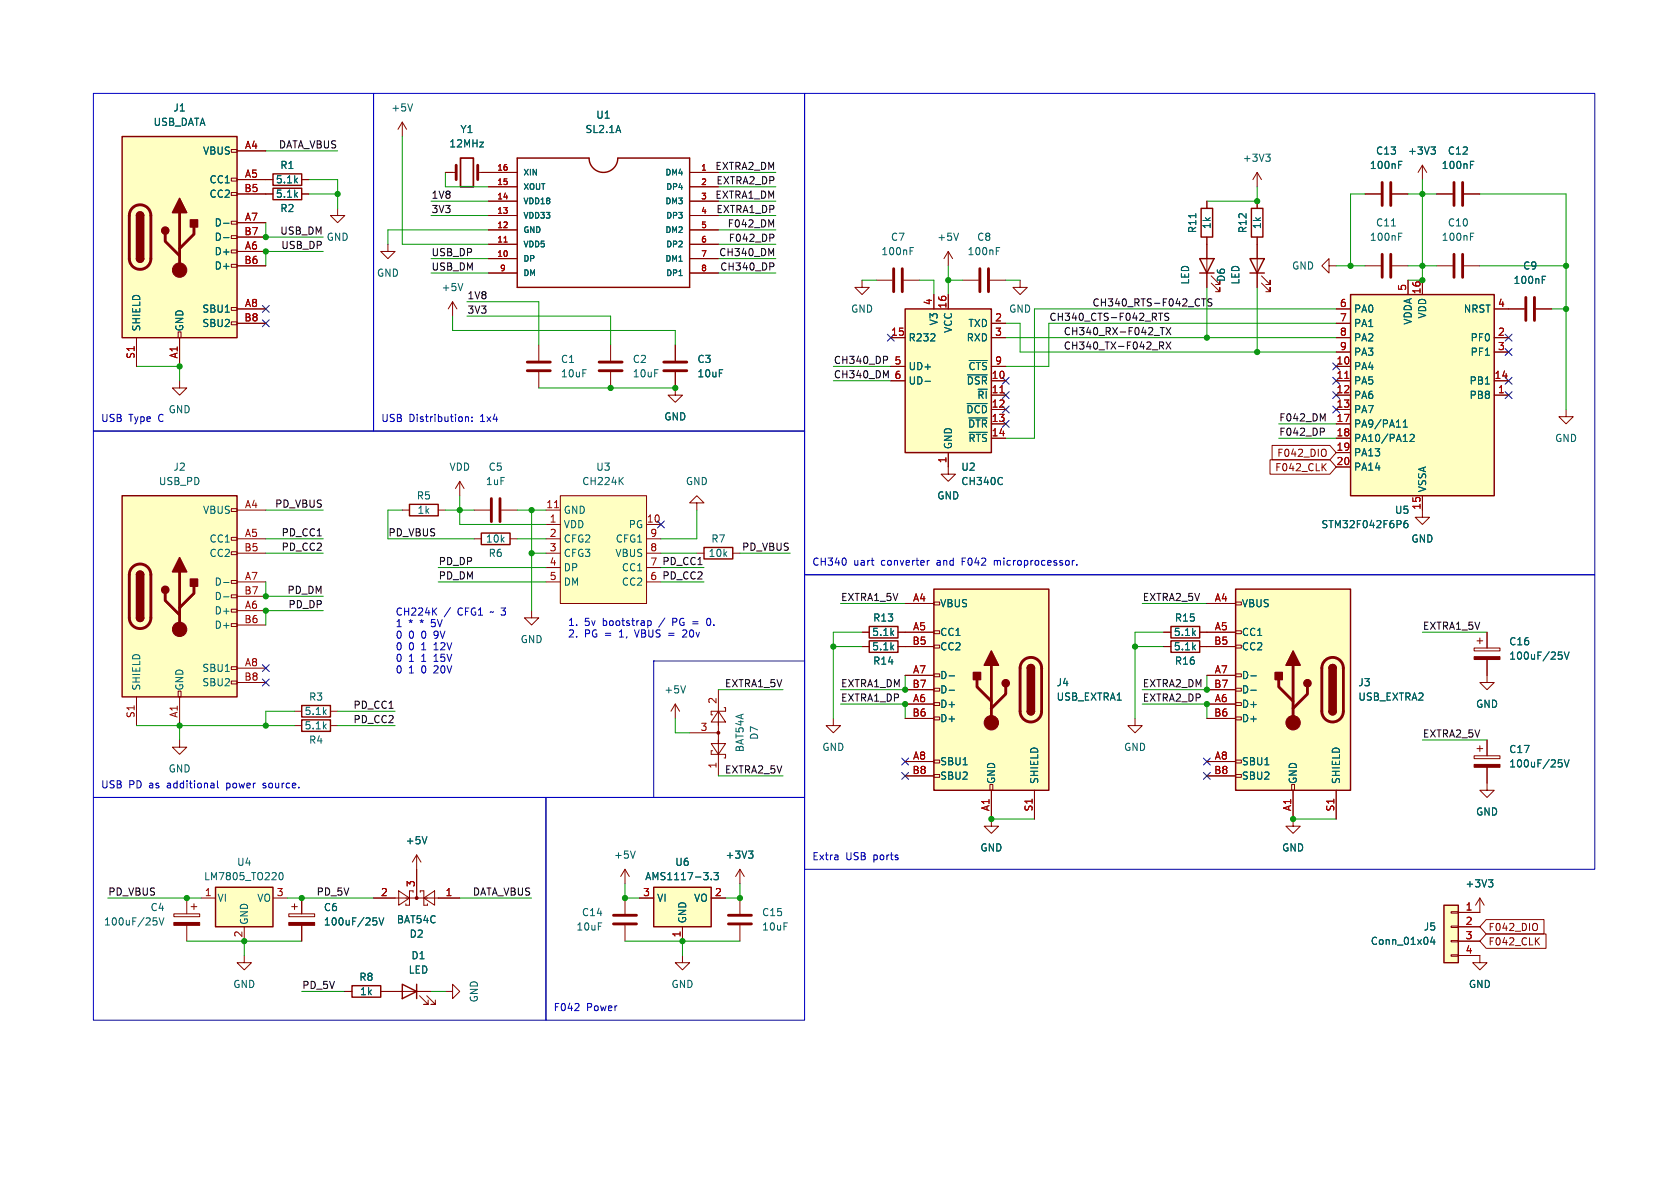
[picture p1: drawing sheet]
<svg xmlns="http://www.w3.org/2000/svg" width="297mm" height="210mm" viewBox="0 0 297 210" stroke-linecap="round" stroke-linejoin="round" font-family="sans-serif">
<g fill="none" stroke="#840000" stroke-width=".18">
<path d="M40.9 39.1h1v.5h-1zM40.9 34h1v.5h-1zM40.9 31.5h1v.5h-1zM40.9 26.4h1v.5h-1zM41.9 31.8h6.4M41.9 26.7h5.1M41.9 39.4h5.1M41.9 34.3h6.4M53.3 31.8h1.3M53.3 34.3h1.3M59.7 36.8v1.3h1.3l-1.3 1.3-1.3-1.3h1.3M71.1 21.6l-.7 1.3"/>
<path d="M71.1 21.6v2.5M71.1 21.6l.8 1.3M78.7 30.5h1.9M84.5 30.5h6.9M86.4 38.1h5M86.4 35.6h5M86.4 33h5M121.9 30.5h5.1M121.9 38.1h5.1M121.9 35.6h5.1M121.9 33h5.1M213.4 35.6v1.2"/>
<path d="M222.2 30.5l.8 1.3M222.2 30.5v2.5M222.2 35.6v1.2M222.2 30.5l-.7 1.3M241.3 34.3h2.8M246.1 34.3h2.8M251.5 29.2v2.6M251.5 29.2l.7 1.3M251.5 29.2l-.8 1.3M254 34.3h2.8M258.8 34.3h2.8M24.1 59.7v5.1"/>
<path d="M31.5 58.7h.5v1h-.5zM31.7 59.7v5.1M40.9 56.9h1v.5h-1zM40.9 54.4h1v.5h-1zM40.9 46.7h1v.5h-1zM40.9 44.2h1v.5h-1zM40.9 41.7h1v.5h-1zM41.9 47h5.1M41.9 54.6h5.1M41.9 44.5h5.1M41.9 41.9h5.1M41.9 57.2h5.1"/>
<path d="M68.6 43.2v1.3h1.2l-1.2 1.2-1.3-1.2h1.3M80 53.3l-.8 1.3M80 53.3v2.6M80 53.3l.8 1.3M86.4 45.7h5M86.4 43.2h5M86.4 40.6h5M86.4 48.3h5M121.9 45.7h5.1M121.9 43.2h5.1M121.9 40.6h5.1M121.9 48.3h5.1"/>
<path d="M152.4 49.5v1.3h1.3l-1.3 1.3-1.3-1.3h1.3M154.9 49.5h2.8M157.5 59.7h2.5M159.8 49.5h2.8M165.1 52.1v2.5M167.6 44.5l-.7 1.2M167.6 44.5v2.5M167.6 52.1v2.5M167.6 44.5l.8 1.2M170.2 49.5h2.8M175 49.5h2.8M175.3 57.2h2.5"/>
<path d="M175.3 59.7h2.5M180.3 49.5v1.3h-1.2l1.2 1.3 1.3-1.3h-1.3M213.4 41.9v8.9M214.1 50l1.5 1.6v-.8v.8h-.7M214.1 48.8l1.5 1.5v-.8v.8h-.7M222.2 41.9v8.9M223 50l1.5 1.6v-.8v.8h-.7M223 48.8l1.5 1.5v-.8v.8h-.7M234.9 47v-1.3l-1.2 1.3 1.2 1.3v-1.3h1.3M236.2 54.6h2.6M236.2 57.2h2.6M236.2 59.7h2.6"/>
<path d="M241.3 47h2.8M246.1 47h2.8M248.9 49.5v2.6M251.5 49.5v2.6M254 47h2.8M258.8 47h2.8M264.2 54.6h5.3M264.2 59.7h2.5M271.5 54.6h2.8M31.7 67.3v1.3h1.3l-1.3 1.3-1.2-1.3h1.2M95.2 61v2.8M95.2 65.8v2.8"/>
<path d="M107.9 61v2.8M107.9 65.8v2.8M119.4 65.8v4.1h1.2l-1.2 1.2-1.3-1.2h1.3M119.4 61v2.8M157.5 64.8h2.5M157.5 67.3h2.5M175.3 69.9h2.5M175.3 64.8h2.5M175.3 67.3h2.5M175.3 72.4h2.5M175.3 74.9h2.5M175.3 77.5h2.5"/>
<path d="M224.9 78.7h10.2l1.1 1.3-1.1 1.3h-10.2zM234.4 79.6v.9M236.2 69.9h2.6M236.2 64.8h2.6M236.2 67.3h2.6M236.2 72.4h2.6M236.2 74.9h2.6M236.2 77.5h2.6M236.2 62.2h2.6M264.2 69.9h2.5M264.2 67.3h2.5M264.2 62.2h2.5"/>
<path d="M276.9 72.4v1.3h1.2l-1.2 1.2-1.3-1.2h1.3M40.9 97.5h1v.5h-1zM40.9 95h1v.5h-1zM40.9 89.9h1v.5h-1zM41.9 97.8h5.1M41.9 90.2h5.1M41.9 95.3h5.1M71.1 90.2h1.3M77.5 90.2h1.2M81.3 85.1l-.8 1.3M81.3 85.1v2.5M81.3 85.1l.7 1.3"/>
<path d="M83.8 90.2h2.8M83.8 95.3h1.3M88.6 90.2h2.8M90.2 95.3h1.2M96.5 97.8h2.6M96.5 90.2h2.6M96.5 92.7h2.6M96.5 95.3h2.6M99.1 87.6h15.2v19.1h-15.2zM114.3 97.8h2.5M114.3 92.7h2.5M114.3 95.3h2.5"/>
<path d="M123.2 88.9h1.3l-1.3-1.3-1.3 1.3h1.3v1.3M123.2 97.8h1.3M129.5 97.8h1.3M167.6 80v3.8h1.3l-1.3 1.3-1.2-1.3h1.2M224.5 81.3h10.6l1.1 1.3-1.1 1.2h-10.6zM233.9 82.5l.5 .7M234.4 82l-.7 .7M236.2 80h2.6M236.2 82.6h2.6M251.5 87.6v3.8h-1.3l1.3 1.3 1.2-1.3h-1.2M40.9 117.9h1v.5h-1zM40.9 110.2h1v.5h-1z"/>
<path d="M40.9 107.7h1v.5h-1zM40.9 105.2h1v.5h-1zM40.9 102.6h1v.5h-1zM41.9 102.9h5.1M41.9 108h5.1M41.9 118.1h5.1M41.9 110.5h5.1M41.9 105.4h5.1M94 108v1.2h-1.3l1.3 1.3 1.2-1.3h-1.2M96.5 100.3h2.6M96.5 102.9h2.6M114.3 100.3h2.5"/>
<path d="M114.3 102.9h2.5M152.4 111.8h1.3M152.4 114.3h1.3M158.7 111.8h6.4M158.7 114.3h6.4M160 106.7h5.1M160 119.4h5.1M165.1 119.1h1v.5h-1zM165.1 114h1v.6h-1zM165.1 111.5h1v.5h-1zM165.1 106.4h1v.5h-1zM205.7 111.8h1.3"/>
<path d="M205.7 114.3h1.3M212.1 111.8h6.3M212.1 114.3h6.3M213.4 106.7h5M213.4 119.4h5M218.4 119.1h1.1v.5h-1.1zM218.4 114h1.1v.6h-1.1zM218.4 111.5h1.1v.5h-1.1zM218.4 106.4h1.1v.5h-1.1zM260.6 114.6h4.6v.5h-4.6zM261.1 113.3h1M261.6 112.8v1"/>
<path d="M262.9 116.6v4.1h-1.3l1.3 1.2 1.3-1.2h-1.3M262.9 111.8v2.8M24.1 123.2v5.1M31.5 122.2h.5v1h-.5zM31.7 130.8v1.3h1.3l-1.3 1.3-1.2-1.3h1.2M31.7 123.2v5.1M40.9 120.4h1v.5h-1zM41.9 120.7h5.1M52.1 125.7h1.2M52.1 128.3h1.2M58.4 125.7h1.3M58.4 128.3h1.3"/>
<path d="M119.4 124.5v2.5M119.4 124.5l-.8 1.2M119.4 124.5l.7 1.2M121.9 129.5h5.1M125.7 131.4h2.6l-1.3 2zM126 132.7h-.3v.7h2.6v.6h-.3M127 125.7l1.3 1.9h-2.6zM127 121.9v15.3M128 125.1h.3v.6h-2.6v.7h.3M147.3 127v1.3h-1.3l1.3 1.2 1.3-1.2h-1.3M160 124.5h5.1M160 134.6h5.1"/>
<path d="M160 127h5.1M160 121.9h5.1M160 137.2h5.1M165.1 136.9h1v.5h-1zM165.1 134.4h1v.5h-1zM165.1 126.7h1v.6h-1zM165.1 124.2h1v.5h-1zM165.1 121.7h1v.5h-1zM175 138.7h.5v1h-.5zM175.3 139.7v6.4h1.2l-1.2 1.2-1.3-1.2h1.3M182.9 139.7v5.1M200.7 127v1.3h-1.3l1.3 1.2 1.2-1.2h-1.2"/>
<path d="M213.4 124.5h5M213.4 134.6h5M213.4 127h5M213.4 121.9h5M213.4 137.2h5M218.4 136.9h1.1v.5h-1.1zM218.4 134.4h1.1v.5h-1.1zM218.4 126.7h1.1v.6h-1.1zM218.4 124.2h1.1v.5h-1.1zM218.4 121.7h1.1v.5h-1.1zM228.3 138.7h.6v1h-.6zM228.6 139.7v6.4h1.3l-1.3 1.2-1.3-1.2h1.3"/>
<path d="M236.2 139.7v5.1M260.6 133.6h4.6v.5h-4.6zM261.1 132.3h1M261.6 131.8v1M262.9 135.6v4.1h-1.3l1.3 1.3 1.3-1.3h-1.3M262.9 130.8v2.8M33 158.8v2.7M34.3 159.8v1M35.6 158.8h2.5M48.3 158.8h2.5M52.1 159.8v1M53.3 158.8v2.7"/>
<path d="M66 158.8h15.3M70.5 157.5l1.9 1.3-1.9 1.2zM73 157.7v-.2h-.6v2.5h-.6v-.2M73.7 151.1l-.8 1.3M73.7 151.1v7.7M73.7 151.1l.7 1.3M74.3 157.7v-.2h.6v2.5h.7v-.2M74.9 158.8l1.9-1.3v2.5zM110.5 153.7v2.5M110.5 158.8v2.7M110.5 153.7l-.8 1.2M110.5 153.7l.8 1.2"/>
<path d="M113 158.8h2.6M125.7 158.8h2.6M130.8 153.7v2.5M130.8 158.8v2.7M130.8 153.7l-.8 1.2M130.8 153.7l.8 1.2M261.6 158.8l.8 1.2M261.6 158.8v2.5h-3.8M261.6 158.8l-.7 1.2M30.7 161.5h4.6v.6h-4.6zM33 163.6v2.8M33.8 160.3h1"/>
<path d="M43.2 168.9v1.3h1.2l-1.2 1.3-1.3-1.3h1.3M43.2 163.8v2.6M51.1 161.5h4.5v.6h-4.5zM51.6 160.3h1M53.3 163.6v2.8M61 175.3h1.2M67.3 175.3h8.9M74.2 176l1.5 1.5h-.8h.8v-.7M75.4 176l1.6 1.5h-.8h.8v-.7M78.7 175.3h1.3v-1.3l1.3 1.3-1.3 1.2v-1.2M110.5 163.6v2.8M120.6 168.9v1.3h1.3l-1.3 1.3-1.2-1.3h1.2"/>
<path d="M120.6 163.8v2.6M130.8 163.6v2.8M256.5 168.8h1.3v.2h-1.3zM256.5 166.2h1.3v.3h-1.3zM256.5 163.7h1.3v.3h-1.3zM256.5 161.2h1.3v.2h-1.3zM257.8 168.9h3.8v1.3h-1.3l1.3 1.3 1.3-1.3h-1.3M257.8 163.8h3.8M257.8 166.4h3.8M262.7 162.6h10.3v2.5h-10.3l-1.1-1.3zM262.7 165.1h10.6v2.5h-10.6l-1.1-1.2zM271.6 166.3l.6 .7"/>
<path d="M271.7 163.4v.9M272.2 165.8l-.8 .7"/>
</g>
<g fill="none" stroke="#840000" stroke-width=".51">
<path d="M23.4 36.8a1.91 1.91 0 0 1 2.1-.5 1.91 1.91 0 0 1 1.2 1.8v7.6a1.91 1.91 0 0 1-1.9 1.9 1.91 1.91 0 0 1-1.9-1.9v-7.8l.1-.6zM31.7 37.6v10.2M80.6 29.2v2.6M84.5 29.2v2.6M244.3 32.3v4M245.9 32.3v4M257 32.3v4M258.6 32.3v4M29.2 41.4v1.3l2.5 2.5M34.3 40.1v1.3l-2.6 2.5M158 47.5v4.1M159.5 47.5v4.1"/>
<path d="M173.2 47.5v4.1M174.8 47.5v4.1M244.3 45v4M245.9 45v4M257 45v4M258.6 45v4M269.7 52.6v4M271.3 52.6v4M93.2 65.5h4.1M93.2 64h4.1M105.9 65.5h4.1M105.9 64h4.1"/>
<path d="M117.3 65.5h4.1M117.3 64h4.1M86.9 88.1v4.1M88.4 88.1v4.1M23.4 100.3a1.91 1.91 0 0 1 2.1-.5 1.91 1.91 0 0 1 1.2 1.8v7.6a1.91 1.91 0 0 1-1.9 1.9 1.91 1.91 0 0 1-1.9-1.9v-7.8l.1-.6zM29.2 104.9v1.3l2.5 2.5M31.7 101.1v10.2M34.3 103.6v1.3l-2.6 2.5M175.3 117.6v10.2M180.9 116.8a1.9 1.9 0 0 1 2.1-.4 1.9 1.9 0 0 1 1.1 1.7v7.6a1.91 1.91 0 0 1-1.9 1.9 1.91 1.91 0 0 1-1.9-1.9v-7.8l.2-.6zM228.6 117.6v10.2M234.2 116.8a1.9 1.9 0 0 1 2.1-.4 1.9 1.9 0 0 1 1.2 1.7v7.6a1.91 1.91 0 0 1-1.9 1.9 1.91 1.91 0 0 1-1.9-1.9v-7.8l.2-.6z"/>
<path d="M172.7 120.1v1.3l2.6 2.6M177.8 121.4v1.3l-2.5 2.5M226.1 120.1v1.3l2.5 2.6M231.1 121.4v1.3l-2.5 2.5M108.5 163.3h4M108.5 161.8h4M128.8 163.3h4M128.8 161.8h4"/>
</g>
<g fill="none" stroke="#006464" stroke-width=".18">
<path d="M72.9 18.4l-.4 1.2M39.5 39.5h1M211.4 37.8v.7M223.8 27.2h.7l-.4 .5M224.3 27.7l.2 .3v.3l-.2 .2M246 39.9h.7M247.3 29.1h.4M247.3 28.5h.6M253 26h.8l-.5 .5M253.5 26.5l.3 .2v.3l-.3 .2M260 29.1h.4M260 28.5h.6"/>
<path d="M39.5 42h1M81.8 50.1l-.4 1.3M160.9 44.4h.4M160.9 43.8h.6M169.5 41.2l-.5 1.3M176.1 44.4h.5M176.1 43.8h.6M247.3 41.8h.4M247.3 41.2h.6M260 41.8h.4M260 41.2h.6M272.7 49.4h.4"/>
<path d="M272.7 48.8h.6M163.5 67.4h1M171 71.3h3.5M171 66.3h3.5M171.3 73.9h3.2M171.3 76.4h3.2M171.3 63.7h3.2M248.1 75.5h.7M248.1 74.6l.3-.4v1.3M249.3 76.9l.5-.1 .2 .3-.8 .9h.8M109.6 84.9l.6 .8M110.2 84.4l-.7 .7"/>
<path d="M177.1 84.5h.1M177.2 85.5l-.1 .1M248.8 92l-.4 .1a.86 .86 0 0 0 0 1.2l.5-.1v-.5l-.2-.2-.4 .1-.1 .1M39.5 103h1M39.5 105.5h1M167.8 119.5h1M221.1 119.5h1M275.5 115.3h.6M275.9 115.7l.3 .3v.3l-.3 .2M276.5 115.3l.5 1.2 .4-1.2M121.2 121.2l-.4 1.3M167.8 122h1"/>
<path d="M221.1 122h1M275.5 134.3h.6M275.9 134.8l.3 .2v.3l-.3 .3M276.5 134.3l.5 1.3 .4-1.3M49.5 154.3l.1-.1a.68 .68 0 0 1 .5 .7 .68 .68 0 0 1-.5 .6 .84 .84 0 0 1-.1-1.2zM75.5 147.9l-.4 1.3M112.3 150.4l-.4 1.3M125.7 155.4v.1M126.2 154.2h.8l-.4 .5 .3 .2v.5l-.1 .1-.6-.1M132.3 150.4h.8l-.4 .5M132.9 150.9l.2 .3v.3l-.2 .2M263.1 155.5h.8l-.4 .5"/>
<path d="M263.7 156l.2 .2v.3l-.2 .3M27.1 162.3h.6M27.5 162.7l.3 .3v.3l-.3 .2M28.1 162.3l.5 1.2 .4-1.2M66 162.3h.6M66.4 162.7l.2 .3v.3l-.2 .2M67 162.3l.4 1.2 .4-1.2M253.2 165.6l-.3 .9h.8M253.5 166.1v.8"/>
</g>
<g fill="#ffffc2" stroke="#ffffc2" stroke-width=".18">
<path d="M115.6 156.8h10.1v7h-10.1z"/>
<path d="M38.1 156.8h10.2v7h-10.2z"/>
<path d="M21.6 24.1h20.3v35.6h-20.3z"/>
<path d="M238.8 52.1h25.4v35.5h-25.4z"/>
<path d="M255.3 160h2.5v10.2h-2.5z"/>
<path d="M99.1 87.6h15.2v19.1h-15.2z"/>
<path d="M165.1 104.1h20.3v35.6h-20.3z"/>
<path d="M218.4 104.1h20.4v35.6h-20.4z"/>
<path d="M21.6 87.6h20.3v35.6h-20.3z"/>
<path d="M160 54.6h15.3v25.4h-15.3z"/>
</g>
<g fill="none" stroke="#840000" stroke-width=".25">
<path d="M21.6 24.1h20.3v35.6h-20.3zM24.1 38.1a.64 .64 0 0 1 .7-.6 .64 .64 0 0 1 .6 .6M48.3 30.7h5v2.1h-5zM48.3 33.3h5v2h-5zM91.4 27.9l12.7 .1a2.54 2.54 0 0 0 2.6 2.5 2.54 2.54 0 0 0 2.5-2.5l12.7-.1v22.9h-30.5zM212.3 36.8h2.1v5.1h-2.1zM221.2 36.8h2.1v5.1h-2.1zM24.1 45.7a.64 .64 0 0 0 .7 .7 .64 .64 0 0 0 .6-.7M160 54.6h15.3v25.4h-15.3zM212.1 45.7h2.5l-1.2 2.6zM212.1 48.3h2.5M221 45.7h2.5l-1.3 2.6z"/>
<path d="M221 48.3h2.5M238.8 52.1h25.4v35.5h-25.4zM21.6 87.6h20.3v35.6h-20.3zM72.4 89.2h5.1v2h-5.1zM85.1 94.2h5.1v2.1h-5.1zM124.5 96.8h5v2h-5zM24.1 109.2a.64 .64 0 0 0 .7 .7 .64 .64 0 0 0 .6-.7M24.1 101.6a.64 .64 0 0 1 .7-.6 .64 .64 0 0 1 .6 .6M153.7 113.3h5v2h-5zM153.7 110.7h5v2.1h-5zM165.1 104.1h20.3v35.6h-20.3zM181.6 118.1a.64 .64 0 0 1 .6-.6 .64 .64 0 0 1 .7 .6"/>
<path d="M207 110.7h5.1v2.1h-5.1zM207 113.3h5.1v2h-5.1zM218.4 104.1h20.4v35.6h-20.4zM234.9 118.1a.64 .64 0 0 1 .7-.6 .64 .64 0 0 1 .6 .6M53.3 124.7h5.1v2h-5.1zM53.3 127.3h5.1v2h-5.1zM181.6 125.7a.64 .64 0 0 0 .6 .7 .64 .64 0 0 0 .7-.7M234.9 125.7a.64 .64 0 0 0 .7 .7 .64 .64 0 0 0 .6-.7M38.1 156.8h10.2v7h-10.2zM115.6 156.8h10.1v7h-10.1zM62.2 174.2h5.1v2.1h-5.1zM71.1 174l2.6 1.3-2.6 1.2z"/>
<path d="M73.7 174v2.5M255.3 160h2.5v10.2h-2.5z"/>
</g>
<g fill="#840000" stroke="#840000" stroke-width=".18">
<path d="M51.1 163.1h4.5v.5h-4.5z"/>
<path d="M30.7 163.1h4.6v.5h-4.6z"/>
<path d="M260.6 135.1h4.6v.5h-4.6z"/>
<path d="M260.6 116.1h4.6v.5h-4.6z"/>
<circle cx="73.7" cy="158.7" r=".25"/>
<circle cx="31.7" cy="47.8" r="1.27"/>
<circle cx="175.3" cy="127.8" r="1.27"/>
<circle cx="228.6" cy="127.8" r="1.27"/>
<circle cx="31.7" cy="111.3" r="1.27"/>
<circle cx="127" cy="129.5" r=".25"/>
</g>
<g fill="#840000" stroke="#840000" stroke-width=".25">
<path d="M24.1 45.7h1.3a.64 .64 0 0 1-.6 .7 .64 .64 0 0 1-.7-.7z"/>
<path d="M24.1 38.1h1.3v7.6h-1.3z"/>
<path d="M24.3 37.7a.64 .64 0 0 1 .7-.2 .64 .64 0 0 1 .4 .6h-1.3z"/>
<path d="M31.7 35.1l1.3 2.5h-2.5z"/>
<path d="M33.7 38.9h1.2v1.2h-1.2z"/>
<path d="M181.6 125.7h1.3a.64 .64 0 0 1-.7 .7 .64 .64 0 0 1-.6-.7z"/>
<path d="M181.6 118.1h1.3v7.6h-1.3z"/>
<path d="M181.8 117.7a.64 .64 0 0 1 .7-.2 .64 .64 0 0 1 .4 .6h-1.3z"/>
<path d="M175.3 115.1l1.2 2.5h-2.5z"/>
<path d="M172.1 118.9h1.3v1.2h-1.3z"/>
<path d="M234.9 125.7h1.3a.64 .64 0 0 1-.6 .7 .64 .64 0 0 1-.7-.7z"/>
<path d="M234.9 118.1h1.3v7.6h-1.3z"/>
<path d="M235.1 117.7a.64 .64 0 0 1 .7-.2 .64 .64 0 0 1 .4 .6h-1.3z"/>
<path d="M228.6 115.1l1.3 2.5h-2.6z"/>
<path d="M225.4 118.9h1.3v1.2h-1.3z"/>
<path d="M24.1 109.2h1.3a.64 .64 0 0 1-.6 .7 .64 .64 0 0 1-.7-.7z"/>
<path d="M24.1 101.6h1.3v7.6h-1.3z"/>
<path d="M24.3 101.2a.64 .64 0 0 1 .7-.2 .64 .64 0 0 1 .4 .6h-1.3z"/>
<path d="M31.7 98.6l1.3 2.5h-2.5z"/>
<path d="M33.7 102.4h1.2v1.2h-1.2z"/>
<circle cx="29.2" cy="40.8" r=".63"/>
<circle cx="177.8" cy="120.8" r=".63"/>
<circle cx="231.1" cy="120.8" r=".63"/>
<circle cx="29.2" cy="104.3" r=".63"/>
</g>
<path d="M89.1 42.8h.6M176.8 69.4h.7M237.7 66.9h.8M98 89.8h.8" fill="none" stroke="#a90000" stroke-width=".18"/>
<path d="M81.4 27.9h2.3v5.1h-2.3z" fill="none" stroke="#840000" stroke-width=".3"/>
<g fill="none" stroke="#0f0f0f" stroke-width=".18">
<path d="M136.7 46.5l.1 .2-.1 .4M136.7 41.5l.1 .1-.1 .4M204.8 55.4h.7M205.1 57.9h.7M205.2 55.4v1.2M205.5 57.9v1.3M206.1 57.9l.9 1.3M206.6 55.4h-.5l-.1 .1v.4l.5 .2 .1 .3-.2 .2h-.5M207 57.9l-.9 1.3M212.4 52.8h.8M212.8 52.8v1.3M214.2 52.9l-.4-.1-.3 .3 .1 .3 .6 .2v.4l-.2 .1-.5-.1"/>
<path d="M156.8 63l.1 .2-.1 .4M205 60.4h.5l.2 .3-.1 .4h-.6M205.3 61.1l.4 .6M206.1 60.4l.9 1.3M207 60.4l-.9 1.3M234 75.7l.1 .2-.1 .4"/>
</g>
<g fill="none" stroke="#0000c2" stroke-width=".18">
<path d="M16.5 16.5h49.5v59.7h-49.5zM66 16.5h76.2v59.7h-76.2zM142.2 16.5h139.7v85.1h-139.7zM16.5 76.2h125.7v64.8h-125.7zM82.3 73.7v.8M82.3 73.8l.2-.1h.3v.8M83.4 74.4v.1M83.4 73.7v.2M149.5 98.9v.8M163.9 99.1v.8M164.3 99.1l-.4 .2M175.8 99.1v.8"/>
<path d="M176 99.1l-.2 .1M189.6 99.1v.8M189.9 99.1l-.3 .2M190.4 99.8v.1M76.7 108l.5 .7M77.2 107.5l-.7 .7M112.2 111.3l.4 1.3M114.5 109.8l.4-.1 .2 .3-.1 .5h-.5M115.6 116.8h26.6v24.2h-26.6zM118.2 112h1M118.2 112.3h1M120.9 111.3l-.2 .2"/>
<path d="M121.4 111.9l-.8 .7h.8M125.3 109.3a.68 .68 0 0 0-.4 .6 .68 .68 0 0 0 .4 .7M142.2 101.6h139.7v52.1h-139.7zM38.4 138v1.1l.2 .2M46.5 139.2l.1 .1M46.7 138.4l-.2 .2 .2 .3M16.5 141h80v39.3h-80zM96.5 141h45.7v39.3h-45.7zM101.6 178.7h.8M102.3 177.5v.4"/>
</g>
<g fill="none" stroke="#009600" stroke-width=".18">
<path d="M47 39.4v2.5h10.1M47 26.7h12.7M54.6 31.8h5.1v5M54.6 34.3h5.1M71.1 24.1v19.1h15.3M76.2 38.1h10.2M76.2 35.6h10.2M78.7 30.5v2.5h7.7M127 30.5h10.2M127 38.1h10.2M127 35.6h10.2M127 33h10.2"/>
<path d="M222.2 33v2.6h-8.8M241.3 34.3h-2.5v12.7M248.9 34.3h5.1M251.5 31.8v17.7h-2.6M261.6 34.3h15.3v38.1M57.1 44.5h-10.1v2.5M76.2 45.7h10.2M76.2 48.3h10.2M80 55.9v2.5h39.4v2.6M82.5 53.3h12.7v7.7M82.5 55.9h25.4v5.1M86.4 40.6h-17.8v2.6"/>
<path d="M127 40.6h10.2M127 45.7h10.2M127 43.2h10.2M127 48.3h10.2M152.4 49.5h2.5M162.6 49.5h2.5v2.6M167.6 49.5h2.6M167.6 47v5.1M177.8 57.2h2.5v5h55.9M177.8 49.5h2.5M177.8 59.7h58.4M213.4 50.8v8.9"/>
<path d="M222.2 50.8v11.4M236.2 57.2h-50.8v7.6h-7.6M236.2 54.6h-53.3v22.9h-5.1M236.2 47h5.1M248.9 47h5.1M261.6 47h15.3M274.3 54.6h2.6M24.1 64.8h7.6v2.5M95.2 68.6h24.2M147.3 64.8h10.2M147.3 67.3h10.2M226.1 77.5h10.1"/>
<path d="M226.1 74.9h10.1M47 90.2h10.1M47 97.8h10.1M47 95.3h10.1M71.1 90.2h-2.5v5.1h15.2M78.7 90.2h5.1M81.3 87.6v5.1h15.2M91.4 90.2h5.1M91.4 95.3h5.1M94 97.8h2.5M94 90.2v17.8M116.8 97.8h6.4"/>
<path d="M123.2 90.2v5.1h-6.4M130.8 97.8h8.9M47 102.9v2.5h10.1M57.1 108h-10.1v2.5M77.5 100.3h19M77.5 102.9h19M116.8 100.3h7.7M116.8 102.9h7.7M147.3 114.3h5.1M148.6 106.7h11.4M152.4 111.8h-5.1v15.2M160 119.4v2.5h-11.4"/>
<path d="M200.7 114.3h5M201.9 106.7h11.5M205.7 111.8h-5v15.2M213.4 119.4v2.5h-11.5M251.5 111.8h11.4M24.1 128.3h28M31.7 128.3v2.5M52.1 125.7h-5.1v2.6M59.7 125.7h10.1M59.7 128.3h10.1M119.4 127v2.5h2.5M127 121.9h11.4"/>
<path d="M127 137.2h11.4M148.6 124.5h11.4v2.5M201.9 124.5h11.5v2.5M251.5 130.8h11.4M19 158.8h16.6M50.8 158.8h15.2M81.3 158.8h12.7M110.5 156.2v2.6h2.5M130.8 156.2v2.6h-2.5M175.3 144.8h7.6M228.6 144.8h7.6M33 166.4h20.3"/>
<path d="M43.2 166.4v2.5M53.3 175.3h7.7M76.2 175.3h2.5M110.5 166.4h20.3M120.6 166.4v2.5"/>
</g>
<g fill="none" stroke="#000084" stroke-width=".18">
<path d="M46.4 54l1.2 1.2M46.4 56.5l1.2 1.3M47.6 54l-1.2 1.2M47.6 56.5l-1.2 1.3M156.9 59.1l1.2 1.2M158.1 59.1l-1.2 1.2M266.1 59.1l1.2 1.2M267.3 59.1l-1.2 1.2M177.2 71.8l1.2 1.2M177.2 69.2l1.2 1.3M177.2 74.3l1.2 1.2M177.2 66.7l1.2 1.2"/>
<path d="M178.4 71.8l-1.2 1.2M178.4 69.2l-1.2 1.3M178.4 74.3l-1.2 1.2M178.4 66.7l-1.2 1.2M235.6 64.2l1.2 1.2M235.6 71.8l1.2 1.2M235.6 66.7l1.2 1.2M235.6 69.2l1.2 1.3M236.8 64.2l-1.2 1.2M236.8 71.8l-1.2 1.2M236.8 66.7l-1.2 1.2M236.8 69.2l-1.2 1.3"/>
<path d="M266.1 61.6l1.2 1.2M266.1 69.2l1.2 1.3M266.1 66.7l1.2 1.2M267.3 61.6l-1.2 1.2M267.3 69.2l-1.2 1.3M267.3 66.7l-1.2 1.2M116.2 92.1l1.2 1.2M117.4 92.1l-1.2 1.2M46.4 117.5l1.2 1.2M47.6 117.5l-1.2 1.2M46.4 120l1.2 1.3M47.6 120l-1.2 1.3"/>
<path d="M159.4 134l1.2 1.2M159.4 136.6l1.2 1.2M160.6 134l-1.2 1.2M160.6 136.6l-1.2 1.2M212.8 134l1.2 1.2M212.8 136.6l1.2 1.2M214 134l-1.2 1.2M214 136.6l-1.2 1.2"/>
</g>
<g fill="#009600" stroke="#009600" stroke-width=".18">
<circle cx="251.5" cy="49.5" r=".46"/>
<circle cx="276.9" cy="47" r=".46"/>
<circle cx="276.9" cy="54.6" r=".46"/>
<circle cx="251.5" cy="47" r=".46"/>
<circle cx="251.5" cy="34.3" r=".46"/>
<circle cx="175.3" cy="144.8" r=".46"/>
<circle cx="160" cy="124.5" r=".46"/>
<circle cx="200.7" cy="114.3" r=".46"/>
<circle cx="160" cy="121.9" r=".46"/>
<circle cx="147.3" cy="114.3" r=".46"/>
<circle cx="167.6" cy="49.5" r=".46"/>
<circle cx="94" cy="97.8" r=".46"/>
<circle cx="130.8" cy="158.8" r=".46"/>
<circle cx="110.5" cy="158.8" r=".46"/>
<circle cx="120.6" cy="166.4" r=".46"/>
<circle cx="213.4" cy="59.7" r=".46"/>
<circle cx="222.2" cy="35.6" r=".46"/>
<circle cx="222.2" cy="62.2" r=".46"/>
<circle cx="238.8" cy="47" r=".46"/>
<circle cx="213.4" cy="124.5" r=".46"/>
<circle cx="213.4" cy="121.9" r=".46"/>
<circle cx="228.6" cy="144.8" r=".46"/>
<circle cx="81.3" cy="90.2" r=".46"/>
<circle cx="107.9" cy="68.6" r=".46"/>
<circle cx="94" cy="90.2" r=".46"/>
<circle cx="31.7" cy="128.3" r=".46"/>
<circle cx="47" cy="128.3" r=".46"/>
<circle cx="47" cy="108" r=".46"/>
<circle cx="47" cy="105.4" r=".46"/>
<circle cx="47" cy="44.5" r=".46"/>
<circle cx="47" cy="41.9" r=".46"/>
<circle cx="59.7" cy="34.3" r=".46"/>
<circle cx="53.3" cy="158.8" r=".46"/>
<circle cx="43.2" cy="166.4" r=".46"/>
<circle cx="33" cy="158.8" r=".46"/>
<circle cx="119.4" cy="68.6" r=".46"/>
<circle cx="31.7" cy="64.8" r=".46"/>
</g>
<g font-size="1.8" fill="#006464">
<text x="27.1" y="22.5">USB_DATA</text>
<text x="30.6" y="19.9">J1</text>
<text x="69.1" y="19.9">+5V</text>
<text x="81.3" y="23.7">Y1</text>
<text x="103.4" y="23.7">SL2.1A</text>
<text x="105.3" y="21.2">U1</text>
<text x="35.8" y="27.5">VBUS</text>
<text x="79.3" y="26.3">12MHz</text>
<text x="219.6" y="28.8">+3V3</text>
<text x="243.2" y="27.5">C13</text>
<text x="248.8" y="27.5">+3V3</text>
<text x="255.9" y="27.5">C12</text>
<text x="36.9" y="32.6">CC1</text>
<text x="36.9" y="35.2">CC2</text>
<text x="48.7" y="35.2">5.1k</text>
<text x="48.7" y="32.6">5.1k</text>
<text x="49.5" y="30.1">R1</text>
<text x="242.1" y="30.1">100nF</text>
<text x="254.8" y="30.1">100nF</text>
<text x="37.8" y="40.2">D-</text>
<text x="49.5" y="37.7">R2</text>
<text x="211.7" y="41.3" transform="rotate(-90 211.7 41.3)">R11</text>
<text x="214.2" y="40.6" transform="rotate(-90 214.2 40.6)">1k</text>
<text x="220.6" y="41.3" transform="rotate(-90 220.6 41.3)">R12</text>
<text x="223.1" y="40.6" transform="rotate(-90 223.1 40.6)">1k</text>
<text x="243.2" y="40.2">C11</text>
<text x="255.9" y="40.2">C10</text>
<text x="37.8" y="45.3">D+</text>
<text x="37.8" y="47.9">D+</text>
<text x="37.8" y="42.8">D-</text>
<text x="57.7" y="42.8">GND</text>
<text x="155.7" y="45.3">100nF</text>
<text x="157.4" y="42.8">C7</text>
<text x="165.6" y="42.8">+5V</text>
<text x="171" y="45.3">100nF</text>
<text x="172.6" y="42.8">C8</text>
<text x="228.3" y="47.9">GND</text>
<text x="242.1" y="42.8">100nF</text>
<text x="254.8" y="42.8">100nF</text>
<text x="269.2" y="47.9">C9</text>
<text x="66.5" y="49.1">GND</text>
<text x="78" y="51.7">+5V</text>
<text x="210.4" y="50.4" transform="rotate(-90 210.4 50.4)">LED</text>
<text x="216.8" y="49.9" transform="rotate(-90 216.8 49.9)">D6</text>
<text x="219.3" y="50.4" transform="rotate(-90 219.3 50.4)">LED</text>
<text x="267.5" y="50.4">100nF</text>
<text x="25" y="58.7" transform="rotate(-90 25 58.7)">SHIELD</text>
<text x="32.6" y="58.7" transform="rotate(-90 32.6 58.7)">GND</text>
<text x="35.7" y="55.5">SBU1</text>
<text x="35.7" y="58">SBU2</text>
<text x="150.4" y="55.5">GND</text>
<text x="166" y="57.6" transform="rotate(-90 166 57.6)">V3</text>
<text x="168.5" y="58.9" transform="rotate(-90 168.5 58.9)">VCC</text>
<text x="171.1" y="58">TXD</text>
<text x="178.3" y="55.5">GND</text>
<text x="239.3" y="55.5">PA0</text>
<text x="239.3" y="58">PA1</text>
<text x="249.8" y="57.5" transform="rotate(-90 249.8 57.5)">VDDA</text>
<text x="252.3" y="56.4" transform="rotate(-90 252.3 56.4)">VDD</text>
<text x="258.7" y="55.5">NRST</text>
<text x="99.1" y="64.4">C1</text>
<text x="111.8" y="64.4">C2</text>
<text x="123.2" y="64.4">C3</text>
<text x="160.5" y="60.6">R232</text>
<text x="160.5" y="65.6">UD+</text>
<text x="170.8" y="60.6">RXD</text>
<text x="171.1" y="65.6">~{CTS}</text>
<text x="239.3" y="65.6">PA4</text>
<text x="239.3" y="60.6">PA2</text>
<text x="239.3" y="63.1">PA3</text>
<text x="259.9" y="60.6">PF0</text>
<text x="259.9" y="63.1">PF1</text>
<text x="99.1" y="66.9">10uF</text>
<text x="111.8" y="66.9">10uF</text>
<text x="123.2" y="66.9">10uF</text>
<text x="160.5" y="68.2">UD-</text>
<text x="170.8" y="68.2">~{DSR}</text>
<text x="172.7" y="70.7">~{RI}</text>
<text x="239.3" y="68.2">PA5</text>
<text x="239.3" y="70.7">PA6</text>
<text x="259.7" y="70.7">PB8</text>
<text x="259.7" y="68.2">PB1</text>
<text x="29.7" y="73.3">GND</text>
<text x="117.3" y="74.5">GND</text>
<text x="170.7" y="73.3">~{DCD}</text>
<text x="171" y="75.8">~{DTR}</text>
<text x="239.3" y="73.3">PA7</text>
<text x="239.3" y="75.8">PA9/PA11</text>
<text x="30.6" y="83.4">J2</text>
<text x="79.4" y="83.4">VDD</text>
<text x="86.3" y="83.4">C5</text>
<text x="105.3" y="83.4">U3</text>
<text x="168.5" y="79.5" transform="rotate(-90 168.5 79.5)">GND</text>
<text x="169.8" y="83.4">U2</text>
<text x="171.1" y="78.3">~{RTS}</text>
<text x="239.3" y="78.3">PA10/PA12</text>
<text x="239.3" y="80.9">PA13</text>
<text x="239.3" y="83.4">PA14</text>
<text x="274.8" y="78.3">GND</text>
<text x="28" y="86">USB_PD</text>
<text x="73.6" y="88.5">R5</text>
<text x="85.8" y="86">1uF</text>
<text x="102.8" y="86">CH224K</text>
<text x="121.2" y="86">GND</text>
<text x="165.6" y="88.5">GND</text>
<text x="169.8" y="86">CH340C</text>
<text x="252.3" y="87.1" transform="rotate(-90 252.3 87.1)">VSSA</text>
<text x="35.8" y="91">VBUS</text>
<text x="73.7" y="91">1k</text>
<text x="99.6" y="93.6">VDD</text>
<text x="99.6" y="91">GND</text>
<text x="111" y="93.6">PG</text>
<text x="233.5" y="93.6">STM32F042F6P6</text>
<text x="246.5" y="91">U5</text>
<text x="36.9" y="96.1">CC1</text>
<text x="36.9" y="98.7">CC2</text>
<text x="85.8" y="96.1">10k</text>
<text x="86.3" y="98.7">R6</text>
<text x="99.6" y="96.1">CFG2</text>
<text x="99.6" y="98.7">CFG3</text>
<text x="99.6" y="101.2">DP</text>
<text x="108.7" y="98.7">VBUS</text>
<text x="108.8" y="96.1">CFG1</text>
<text x="109.8" y="101.2">CC1</text>
<text x="125.2" y="98.7">10k</text>
<text x="125.7" y="96.1">R7</text>
<text x="249.4" y="96.1">GND</text>
<text x="37.8" y="103.7">D-</text>
<text x="37.8" y="106.3">D-</text>
<text x="99.6" y="103.7">DM</text>
<text x="109.8" y="103.7">CC2</text>
<text x="166.1" y="107.5">VBUS</text>
<text x="219.5" y="107.5">VBUS</text>
<text x="37.8" y="108.8">D+</text>
<text x="37.8" y="111.4">D+</text>
<text x="91.9" y="113.9">GND</text>
<text x="154.1" y="112.6">5.1k</text>
<text x="154.3" y="110.1">R13</text>
<text x="166.1" y="112.6">CC1</text>
<text x="207.4" y="112.6">5.1k</text>
<text x="207.6" y="110.1">R15</text>
<text x="219.5" y="112.6">CC1</text>
<text x="35.7" y="119">SBU1</text>
<text x="154.1" y="115.2">5.1k</text>
<text x="154.3" y="117.7">R14</text>
<text x="166.1" y="115.2">CC2</text>
<text x="207.4" y="115.2">5.1k</text>
<text x="207.6" y="117.7">R16</text>
<text x="219.5" y="115.2">CC2</text>
<text x="266.7" y="114.3">C16</text>
<text x="266.7" y="116.8">100uF/25V</text>
<text x="25" y="122.2" transform="rotate(-90 25 122.2)">SHIELD</text>
<text x="32.6" y="122.2" transform="rotate(-90 32.6 122.2)">GND</text>
<text x="35.7" y="121.5">SBU2</text>
<text x="54.5" y="124.1">R3</text>
<text x="117.3" y="122.8">+5V</text>
<text x="166.1" y="125.3">D+</text>
<text x="166.1" y="120.2">D-</text>
<text x="166.1" y="122.8">D-</text>
<text x="186.7" y="121.5">J4</text>
<text x="186.7" y="124.1">USB_EXTRA1</text>
<text x="219.5" y="125.3">D+</text>
<text x="219.5" y="120.2">D-</text>
<text x="219.5" y="122.8">D-</text>
<text x="240" y="121.5">J3</text>
<text x="240" y="124.1">USB_EXTRA2</text>
<text x="260.9" y="125.3">GND</text>
<text x="53.8" y="126.6">5.1k</text>
<text x="53.8" y="129.1">5.1k</text>
<text x="54.5" y="131.7">R4</text>
<text x="134.2" y="130.9" transform="rotate(-90 134.2 130.9)">D7</text>
<text x="166.1" y="127.9">D+</text>
<text x="219.5" y="127.9">D+</text>
<text x="29.7" y="136.8">GND</text>
<text x="131.7" y="133.1" transform="rotate(-90 131.7 133.1)">BAT54A</text>
<text x="145.3" y="132.9">GND</text>
<text x="166.1" y="135.5">SBU1</text>
<text x="198.6" y="132.9">GND</text>
<text x="219.5" y="135.5">SBU1</text>
<text x="266.7" y="133.3">C17</text>
<text x="266.7" y="135.9">100uF/25V</text>
<text x="166.1" y="138">SBU2</text>
<text x="176.1" y="138.7" transform="rotate(-90 176.1 138.7)">GND</text>
<text x="183.7" y="138.7" transform="rotate(-90 183.7 138.7)">SHIELD</text>
<text x="219.5" y="138">SBU2</text>
<text x="229.5" y="138.7" transform="rotate(-90 229.5 138.7)">GND</text>
<text x="237.1" y="138.7" transform="rotate(-90 237.1 138.7)">SHIELD</text>
<text x="71.6" y="149.5">+5V</text>
<text x="260.9" y="144.4">GND</text>
<text x="36" y="155.8">LM7805_TO220</text>
<text x="41.8" y="153.3">U4</text>
<text x="108.5" y="152">+5V</text>
<text x="114" y="155.8">AMS1117-3.3</text>
<text x="119.3" y="153.3">U6</text>
<text x="128.2" y="152">+3V3</text>
<text x="173.2" y="150.7">GND</text>
<text x="226.6" y="150.7">GND</text>
<text x="26.5" y="161.3">C4</text>
<text x="38.4" y="159.6">VI</text>
<text x="45.4" y="159.6">VO</text>
<text x="57.2" y="161.3">C6</text>
<text x="116.1" y="159.6">VI</text>
<text x="122.6" y="159.6">VO</text>
<text x="259" y="157.1">+3V3</text>
<text x="18.3" y="163.8">100uF/25V</text>
<text x="44" y="163.6" transform="rotate(-90 44 163.6)">GND</text>
<text x="57.2" y="163.8">100uF/25V</text>
<text x="70.1" y="163.4">BAT54C</text>
<text x="72.3" y="166">D2</text>
<text x="101.8" y="164.7">10uF</text>
<text x="102.8" y="162.2">C14</text>
<text x="121.5" y="163.3" transform="rotate(-90 121.5 163.3)">GND</text>
<text x="134.6" y="162.2">C15</text>
<text x="134.6" y="164.7">10uF</text>
<text x="242.2" y="167.2">Conn_01x04</text>
<text x="251.6" y="164.7">J5</text>
<text x="63.4" y="173.6">R8</text>
<text x="72.2" y="172.3">LED</text>
<text x="72.6" y="169.8">D1</text>
<text x="41.1" y="174.9">GND</text>
<text x="63.5" y="176.1">1k</text>
<text x="84.7" y="177.3" transform="rotate(-90 84.7 177.3)">GND</text>
<text x="118.6" y="174.9">GND</text>
<text x="259.6" y="174.9">GND</text>
</g>
<g font-size="1.8" fill="#a90000">
<text x="43.2" y="26.4">A4</text>
<text x="43.1" y="34">B5</text>
<text x="43.2" y="31.5">A5</text>
<text x="43.1" y="41.7">B7</text>
<text x="43.2" y="39.1">A7</text>
<text x="43.1" y="46.7">B6</text>
<text x="43.2" y="44.2">A6</text>
<text x="248.7" y="51.5" transform="rotate(-90 248.7 51.5)">5</text>
<text x="251.2" y="52.1" transform="rotate(-90 251.2 52.1)">16</text>
<text x="43.1" y="56.9">B8</text>
<text x="43.2" y="54.4">A8</text>
<text x="157.4" y="59.4">15</text>
<text x="164.8" y="54" transform="rotate(-90 164.8 54)">4</text>
<text x="167.4" y="54.7" transform="rotate(-90 167.4 54.7)">16</text>
<text x="175.8" y="56.9">2</text>
<text x="175.8" y="59.4">3</text>
<text x="236.8" y="54.4">6</text>
<text x="236.8" y="56.9">7</text>
<text x="236.8" y="59.4">8</text>
<text x="264.7" y="59.4">2</text>
<text x="264.7" y="54.4">4</text>
<text x="23.9" y="63.5" transform="rotate(-90 23.9 63.5)">S1</text>
<text x="31.5" y="63.5" transform="rotate(-90 31.5 63.5)">A1</text>
<text x="158" y="64.5">5</text>
<text x="175.8" y="64.5">9</text>
<text x="236.2" y="64.5">10</text>
<text x="236.8" y="62">9</text>
<text x="264.7" y="62">3</text>
<text x="158" y="67.1">6</text>
<text x="175.2" y="67.1">10</text>
<text x="175.2" y="69.6">11</text>
<text x="236.2" y="67.1">11</text>
<text x="236.2" y="69.6">12</text>
<text x="264.1" y="67.1">14</text>
<text x="264.7" y="69.6">1</text>
<text x="175.2" y="72.1">12</text>
<text x="175.2" y="74.7">13</text>
<text x="175.2" y="77.2">14</text>
<text x="236.2" y="72.1">13</text>
<text x="236.2" y="74.7">17</text>
<text x="236.2" y="77.2">18</text>
<text x="167.4" y="82" transform="rotate(-90 167.4 82)">1</text>
<text x="236.2" y="79.8">19</text>
<text x="236.2" y="82.3">20</text>
<text x="43.2" y="89.9">A4</text>
<text x="96.5" y="89.9">11</text>
<text x="43.2" y="95">A5</text>
<text x="97.1" y="92.5">1</text>
<text x="97.1" y="95">2</text>
<text x="114.3" y="92.5">10</text>
<text x="114.9" y="95">9</text>
<text x="251.2" y="90.2" transform="rotate(-90 251.2 90.2)">15</text>
<text x="43.1" y="97.5">B5</text>
<text x="97.1" y="97.5">3</text>
<text x="97.1" y="100.1">4</text>
<text x="114.9" y="97.5">8</text>
<text x="43.1" y="105.2">B7</text>
<text x="43.2" y="107.7">A6</text>
<text x="43.2" y="102.6">A7</text>
<text x="97.1" y="102.6">5</text>
<text x="161.3" y="106.4">A4</text>
<text x="214.6" y="106.4">A4</text>
<text x="43.1" y="110.2">B6</text>
<text x="161.3" y="111.5">A5</text>
<text x="214.6" y="111.5">A5</text>
<text x="43.2" y="117.9">A8</text>
<text x="161.2" y="114">B5</text>
<text x="161.3" y="119.1">A7</text>
<text x="214.6" y="114">B5</text>
<text x="214.6" y="119.1">A7</text>
<text x="43.1" y="120.4">B8</text>
<text x="126.7" y="124.5" transform="rotate(-90 126.7 124.5)">2</text>
<text x="161.2" y="121.7">B7</text>
<text x="161.3" y="124.2">A6</text>
<text x="214.6" y="121.7">B7</text>
<text x="214.6" y="124.2">A6</text>
<text x="23.9" y="127" transform="rotate(-90 23.9 127)">S1</text>
<text x="31.5" y="127" transform="rotate(-90 31.5 127)">A1</text>
<text x="123.8" y="129.3">3</text>
<text x="161.2" y="126.7">B6</text>
<text x="214.6" y="126.7">B6</text>
<text x="126.7" y="136" transform="rotate(-90 126.7 136)">1</text>
<text x="161.2" y="136.9">B8</text>
<text x="161.3" y="134.4">A8</text>
<text x="214.6" y="136.9">B8</text>
<text x="214.6" y="134.4">A8</text>
<text x="175" y="143.5" transform="rotate(-90 175 143.5)">A1</text>
<text x="182.6" y="143.6" transform="rotate(-90 182.6 143.6)">S1</text>
<text x="228.3" y="143.5" transform="rotate(-90 228.3 143.5)">A1</text>
<text x="236" y="143.6" transform="rotate(-90 236 143.6)">S1</text>
<text x="36.1" y="158.5">1</text>
<text x="48.8" y="158.5">3</text>
<text x="67.2" y="158.5">2</text>
<text x="73.4" y="156.9" transform="rotate(-90 73.4 156.9)">3</text>
<text x="78.7" y="158.5">1</text>
<text x="113.6" y="158.5">3</text>
<text x="126.3" y="158.5">2</text>
<text x="259" y="161">1</text>
<text x="42.9" y="165.8" transform="rotate(-90 42.9 165.8)">2</text>
<text x="120.4" y="165.8" transform="rotate(-90 120.4 165.8)">1</text>
<text x="259" y="163.6">2</text>
<text x="259" y="166.1">3</text>
<text x="259" y="168.7">4</text>
</g>
<g font-size="1.8" fill="#0f0f0f">
<text x="49.2" y="26.3">DATA_VBUS</text>
<text x="76.2" y="35.2">1V8</text>
<text x="126.4" y="35.2">EXTRA1_DM</text>
<text x="126.4" y="30.1">EXTRA2_DM</text>
<text x="126.6" y="32.7">EXTRA2_DP</text>
<text x="49.4" y="41.6">USB_DM</text>
<text x="76.2" y="37.8">3V3</text>
<text x="126.6" y="37.8">EXTRA1_DP</text>
<text x="128.6" y="40.3">F042_DM</text>
<text x="49.6" y="44.1">USB_DP</text>
<text x="76.2" y="45.4">USB_DP</text>
<text x="76.2" y="47.9">USB_DM</text>
<text x="127" y="45.4">CH340_DM</text>
<text x="127.2" y="47.9">CH340_DP</text>
<text x="128.7" y="42.8">F042_DP</text>
<text x="82.5" y="53">1V8</text>
<text x="82.5" y="55.5">3V3</text>
<text x="185.4" y="56.8">CH340_CTS-F042_RTS</text>
<text x="188" y="59.3">CH340_RX-F042_TX</text>
<text x="193" y="54.3">CH340_RTS-F042_CTS</text>
<text x="147.3" y="64.4">CH340_DP</text>
<text x="188" y="61.9">CH340_TX-F042_RX</text>
<text x="147.3" y="67">CH340_DM</text>
<text x="226.1" y="74.6">F042_DM</text>
<text x="226.1" y="77.1">F042_DP</text>
<text x="48.5" y="89.8">PD_VBUS</text>
<text x="49.7" y="94.9">PD_CC1</text>
<text x="68.6" y="94.9">PD_VBUS</text>
<text x="49.7" y="97.4">PD_CC2</text>
<text x="77.5" y="100">PD_DP</text>
<text x="114.9" y="100.1">7 PD_CC1</text>
<text x="131.1" y="97.4">PD_VBUS</text>
<text x="50.7" y="105.1">PD_DM</text>
<text x="50.9" y="107.6">PD_DP</text>
<text x="77.5" y="102.5">PD_DM</text>
<text x="114.9" y="102.6">6 PD_CC2</text>
<text x="148.6" y="106.3">EXTRA1_5V</text>
<text x="201.9" y="106.3">EXTRA2_5V</text>
<text x="251.5" y="111.4">EXTRA1_5V</text>
<text x="62.4" y="125.4">PD_CC1</text>
<text x="128.1" y="121.6">EXTRA1_5V</text>
<text x="148.6" y="121.6">EXTRA1_DM</text>
<text x="148.6" y="124.1">EXTRA1_DP</text>
<text x="201.9" y="121.6">EXTRA2_DM</text>
<text x="201.9" y="124.1">EXTRA2_DP</text>
<text x="62.4" y="127.9">PD_CC2</text>
<text x="251.5" y="130.5">EXTRA2_5V</text>
<text x="128.1" y="136.8">EXTRA2_5V</text>
<text x="19" y="158.4">PD_VBUS</text>
<text x="55.9" y="158.4">PD_5V</text>
<text x="83.5" y="158.4">DATA_VBUS</text>
<text x="53.3" y="174.9">PD_5V</text>
</g>
<g font-size="1.8" fill="#0000c2">
<text x="17.8" y="74.7">USB</text>
<text x="22.8" y="74.7">Type</text>
<text x="28.1" y="74.7">C</text>
<text x="67.3" y="74.7">USB</text>
<text x="72.3" y="74.7">Distribution:</text>
<text x="85" y="74.7">1x4</text>
<text x="143.5" y="100.1">CH340</text>
<text x="150.9" y="100.1">uart</text>
<text x="155.9" y="100.1">converter</text>
<text x="165.9" y="100.1">and</text>
<text x="170.5" y="100.1">F042</text>
<text x="176.4" y="100.1">microprocessor.</text>
<text x="69.8" y="108.9">CH224K</text>
<text x="69.8" y="111">1</text>
<text x="69.8" y="113">0</text>
<text x="72.2" y="111">*</text>
<text x="72.2" y="113">0</text>
<text x="74.4" y="111">*</text>
<text x="74.6" y="113">0</text>
<text x="76.5" y="111">5V</text>
<text x="77" y="113">9V</text>
<text x="78.5" y="108.9">/</text>
<text x="81" y="108.9">CFG1</text>
<text x="87" y="108.9">~ 3</text>
<text x="100.3" y="110.7">1.</text>
<text x="100.3" y="112.8">2.</text>
<text x="103.3" y="110.7">5v</text>
<text x="103.3" y="112.8">PG =</text>
<text x="106.7" y="110.7">bootstrap</text>
<text x="109.8" y="112.8">1,</text>
<text x="112.8" y="112.8">VBUS</text>
<text x="116.8" y="110.7">/</text>
<text x="119.3" y="110.7">PG =</text>
<text x="121.6" y="112.8">20v</text>
<text x="125.8" y="110.7">0.</text>
<text x="69.8" y="115">0</text>
<text x="69.8" y="117.1">0</text>
<text x="69.8" y="119.1">0</text>
<text x="72.2" y="115">0</text>
<text x="72.2" y="117.1">1</text>
<text x="72.2" y="119.1">1</text>
<text x="74.6" y="115">1</text>
<text x="74.6" y="117.1">1</text>
<text x="74.6" y="119.1">0</text>
<text x="77" y="115">12V</text>
<text x="77" y="117.1">15V</text>
<text x="77" y="119.1">20V</text>
<text x="17.8" y="139.5">USB</text>
<text x="22.8" y="139.5">PD</text>
<text x="26.5" y="139.5">as</text>
<text x="29.8" y="139.5">additional</text>
<text x="40.5" y="139.5">power</text>
<text x="47.2" y="139.5">source.</text>
<text x="143.5" y="152.2">Extra</text>
<text x="149.5" y="152.2">USB</text>
<text x="154.5" y="152.2">ports</text>
<text x="97.8" y="178.8">F042</text>
<text x="103.7" y="178.8">Power</text>
</g>
<g font-size="1.8" fill="#840000">
<text x="225.3" y="83.5">F042_CLK</text>
<text x="225.7" y="81">F042_DIO</text>
<text x="263.1" y="164.8">F042_DIO</text>
<text x="263.1" y="167.3">F042_CLK</text>
</g>
<g font-size="1.4" fill="#a90000">
<text x="87.8" y="35.3">14</text>
<text x="87.8" y="32.8">15</text>
<text x="87.8" y="30.2">16</text>
<text x="123.8" y="30.2">1</text>
<text x="123.8" y="32.8">2</text>
<text x="123.8" y="35.3">3</text>
<text x="87.8" y="40.4">12</text>
<text x="87.8" y="37.8">13</text>
<text x="123.8" y="37.8">4</text>
<text x="123.8" y="40.4">5</text>
<text x="87.8" y="45.5">10</text>
<text x="87.8" y="42.9">11</text>
<text x="123.8" y="42.9">6</text>
<text x="123.8" y="45.5">7</text>
<text x="88.3" y="48">9</text>
<text x="123.8" y="48">8</text>
</g>
<g font-size="1.4" fill="#006464">
<text x="92.5" y="33.8">XOUT</text>
<text x="92.5" y="31.2">XIN</text>
<text x="117.5" y="31.2">DM4</text>
<text x="117.7" y="33.8">DP4</text>
<text x="92.5" y="41.4">GND</text>
<text x="92.5" y="38.8">VDD33</text>
<text x="92.5" y="36.3">VDD18</text>
<text x="117.5" y="36.3">DM3</text>
<text x="117.5" y="41.4">DM2</text>
<text x="117.7" y="38.8">DP3</text>
<text x="92.5" y="46.5">DP</text>
<text x="92.5" y="43.9">VDD5</text>
<text x="117.5" y="46.5">DM1</text>
<text x="117.7" y="43.9">DP2</text>
<text x="92.5" y="49">DM</text>
<text x="117.7" y="49">DP1</text>
</g>
</svg>
